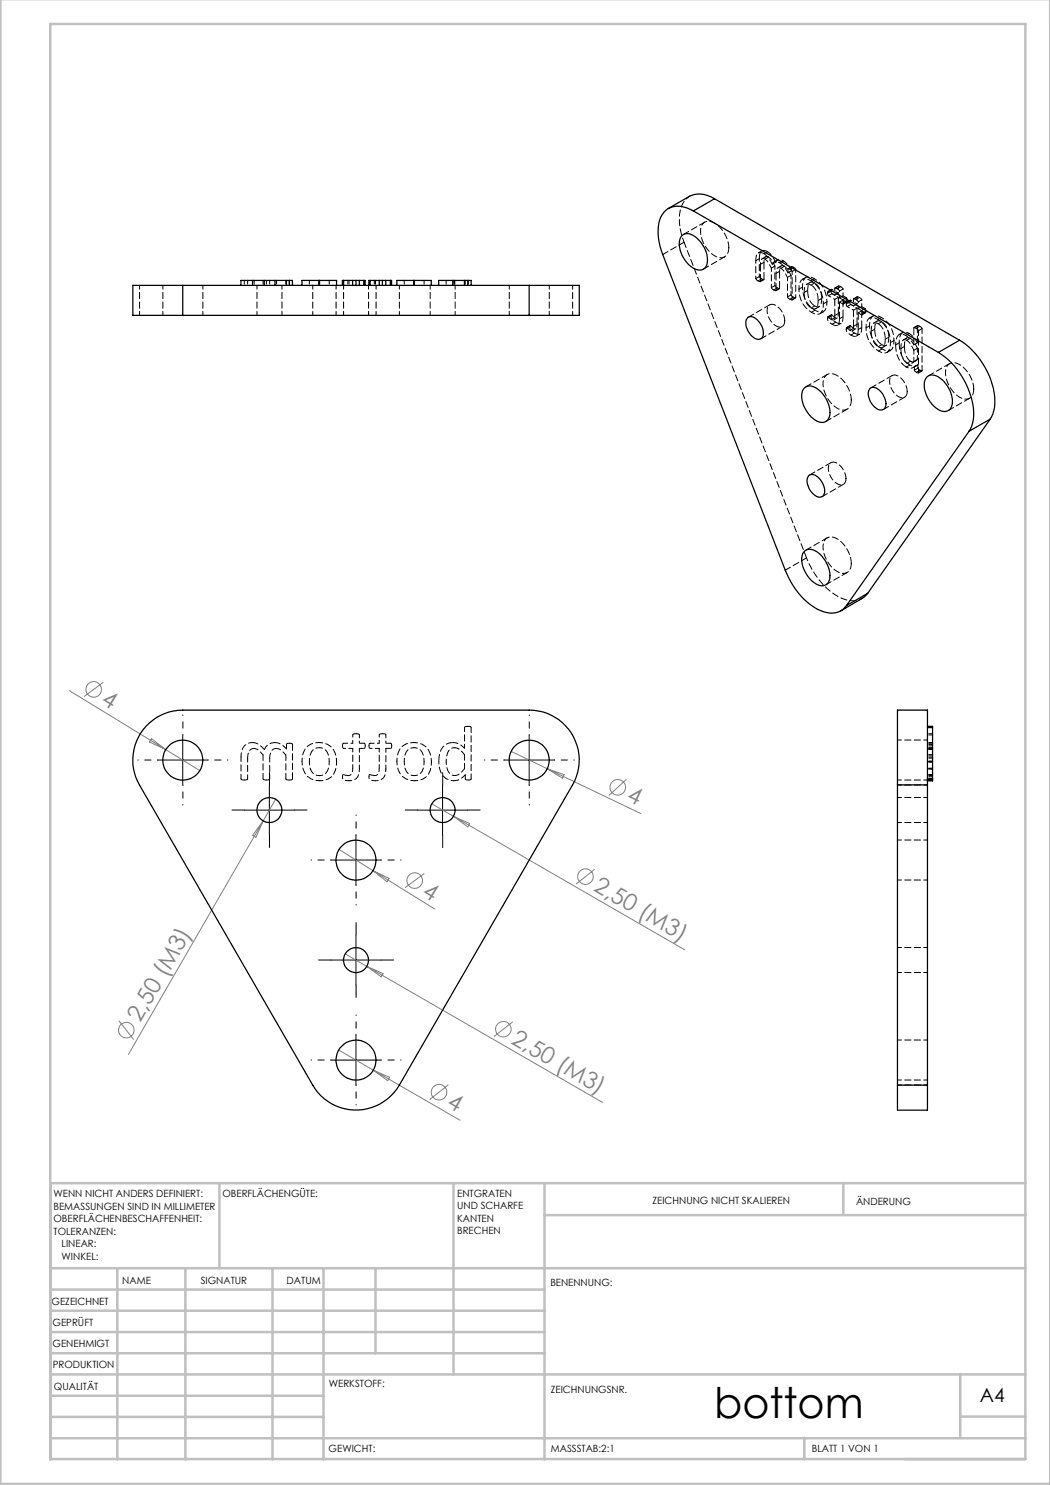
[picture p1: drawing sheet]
<svg xmlns="http://www.w3.org/2000/svg" width="210mm" height="297mm" viewBox="0 0 210 297" stroke-linecap="round" stroke-linejoin="round" font-family="sans-serif">
<g fill="none" stroke="#808080" stroke-width=".2">
<path d="M13.9 138.1l19.3 11.8M20.7 136.5l-3.9 2.8M30.3 147.7l2.9 2.2-3.3-1.5zM33.2 149.9l6.8 4.2M55.1 159.8l-2.5 4.4M102.2 150.3l26 12.4M109.4 153.7l3.4 1.2-.3 .7zM125.3 155.9l-3.5 3.2M52.6 164.2l-26.9 46.7M52.6 164.2l-1.4 3.3-.7-.4zM67.8 169.9l6.8 4.2M74.6 174.1l12.4 7.7"/>
<path d="M74.6 174.1l3.2 1.6-.4 .7zM84.9 174.7l-3.9 2.8M86.4 160.8l4.3 2.5M90.7 163.3l46.2 26.7M90.7 163.3l3.2 1.4-.3 .7zM119 173.8l-3.8 3M69 190.8l4.4 2.5M73.4 193.3l47.1 27.2M73.4 193.3l3.2 1.4-.4 .7zM23.8 204.1l2.9 3.8M67.7 210l6.9 4M74.6 214l17.4 10"/>
<path d="M74.6 214l3.3 1.5-.4 .6zM89.7 217l-3.8 2.9M102.6 204.4l-3.8 2.9"/>
<circle cx="18.7" cy="137.9" r="1.57"/>
<circle cx="123.6" cy="157.5" r="1.55"/>
<circle cx="82.9" cy="176.1" r="1.55"/>
<circle cx="117.1" cy="175.3" r="1.56"/>
<circle cx="25.3" cy="206" r="1.55"/>
<circle cx="87.8" cy="218.4" r="1.56"/>
<circle cx="100.7" cy="205.8" r="1.55"/>
</g>
<g fill="none" stroke="#000" stroke-width=".2" stroke-dasharray="15.2 1.3 1.3 1.3" stroke-dashoffset="15.1">
<path d="M31.6 152h-4M36.6 147v-4M36.6 157v4M41.6 152h4M100.9 152h-4M105.9 147v-4M105.9 157v4M110.9 152h4M66.2 172h-4M71.2 167v-4M71.2 177v4M76.2 172h4"/>
<path d="M66.2 212h-4M71.2 207v-4M71.2 217v4M76.2 212h4"/>
</g>
<path d="M53.9 157v-2.5M88.5 157v-2.5M48.9 162h-2.5M53.9 167v2.5M58.9 162h2.5M83.5 162h-2.5M88.5 167v2.5M93.5 162h2.5M66.2 192h-2.5M71.2 187v-2.5M71.2 197v2.5M76.2 192h2.5" fill="none" stroke="#000" stroke-width=".2" stroke-dasharray="15.2 1.3 1.3 1.3"/>
<g fill="none" stroke="#000" stroke-width=".2">
<path d="M31.6 152h10M36.5 147v10M53.9 157v10M88.5 157v10M100.8 152h10M105.8 147v10M48.9 162h10M66.2 172h10M71.2 167v10M83.5 162h10M66.2 192h10M71.2 187v10"/>
<path d="M66.2 212h10M71.2 207v10"/>
</g>
<g fill="none" stroke="#c0c0c0" stroke-width=".5">
<path d="M.1 -.1v296.9h209.9v-296.9M10.1 4.8h195v287h-195zM43.9 236.6v17M90.7 236.6v38.3M108.9 236.6v55.3M168.7 236.6v6.3M205.1 236.6h-195v55.3M10.1 253.6h195M10.1 257.9h98.8M23.5 253.6v38.3M37.1 253.6v38.3M54.5 253.6v38.3"/>
<path d="M64.7 253.6v38.3M75.1 253.6v17M108.9 243h96.2M10.1 270.6h98.8M10.1 266.4h98.8M10.1 262.1h98.8M10.1 279.1h54.6M10.1 274.9h195M192.1 274.8v12.7M10.1 287.7h195M10.1 283.4h54.6M160.9 287.5v4.3"/>
<path d="M192.1 283.3h13"/>
</g>
<g fill="none" stroke="#000" stroke-width=".25">
<path d="M142.9 39.8a5.1 5.1 0 0 0-5-.5l-4.2 2.4M142.9 39.8l-4.2 2.4M142.9 39.8l49 28.2M36.5 57.1h-9.9v6h9.9M36.5 57.1v6M36.5 57.1h69.3M50.5 56.1h2.3M50.5 56.1h-2.3v1M50.5 56.1v1M52.8 56.1h2.2M52.8 56.1v1M55 56.1h2.3"/>
<path d="M55 56.1v1M57.3 56.1h.6M57.3 56.1v1M57.9 56.1h.6v1M57.9 56.1v1M63.8 56.1h-3.4v1M63.8 56.1h3.5v1M63.8 56.1v1M68.7 56.1h-.2v1M68.7 56.1h1.8M68.7 56.1v1M70.5 56.1h.7"/>
<path d="M70.5 56.1v1M71.2 56.1h.7M71.2 56.1v1M71.9 56.1v1M71.9 56.1h.9M72.8 56.1h.2v1M72.8 56.1v1M74 56.1h-.2v1M74 56.1v1M74 56.1h1.8M75.8 56.1h.7M75.8 56.1v1"/>
<path d="M76.5 56.1h.7M76.5 56.1v1M77.2 56.1v1M77.2 56.1h.9M78.1 56.1h.2v1M78.1 56.1v1M82.8 56.1h-3.4v1M82.8 56.1h3.5v1M82.8 56.1v1M90.6 56.1h2.3M90.6 56.1h-2.9v1M90.6 56.1v1"/>
<path d="M92.9 56.1h.7M92.9 56.1v1M93.6 56.1h.6v1M93.6 56.1v1M105.8 57.1h10.1v6h-10.1M105.8 57.1v6M136.4 47.1a2.2 2.2 0 0 1 3 .5 5.4 5.4 0 0 1 1.9 5.6 1.76 1.76 0 0 1-2.7 .4 5.7 5.7 0 0 1-2.6-5.9zM138.7 42.2a4.7 4.7 0 0 0-5.6-.1 6.7 6.7 0 0 0-1.3 6.3l.7 2.5 24.6 63.1a13.8 13.8 0 0 0 7.7 8.4 3.8 3.8 0 0 0 4.5-1.3M138.7 42.2l49 28.3M36.5 63.1h69.3M149.6 63.5a1.91 1.91 0 0 1 2.4 1.1 2.89 2.89 0 0 1 .4 3 1.56 1.56 0 0 1-2.3-.6 2.96 2.96 0 0 1-.7-3.3zM160.9 77.5a2.27 2.27 0 0 1 3 .6 5.4 5.4 0 0 1 1.8 5.6 1.73 1.73 0 0 1-2.6 .3 5.8 5.8 0 0 1-2.6-5.9z"/>
<path d="M173.9 77.8a1.31 1.31 0 0 1 2 .3 3.2 3.2 0 0 1 1 3.6 1.31 1.31 0 0 1-2-.3 3.2 3.2 0 0 1-1-3.6zM185.4 75.3a2.26 2.26 0 0 1 3 .6 5.6 5.6 0 0 1 2 5.2 1.65 1.65 0 0 1-2.8 .7 5.7 5.7 0 0 1-2.6-5.9zM187.7 70.5a15.6 15.6 0 0 1 7 12.8l-.4 1.9-.5 1.1M191.9 68a15.2 15.2 0 0 1 7 13.5l-.3 1.3-.6 1M191.9 68l-4.2 2.5M161.7 95.2a1.31 1.31 0 0 1 2 .3 3.2 3.2 0 0 1 1 3.6 1.31 1.31 0 0 1-2-.3 3.2 3.2 0 0 1-1-3.6zM193.8 86.3l-24.5 34.8M198 83.8l-4.2 2.5M198 83.8l-24.5 34.9M160.9 110.2a2.27 2.27 0 0 1 3 .6 5.4 5.4 0 0 1 1.8 5.6 1.73 1.73 0 0 1-2.6 .3 5.9 5.9 0 0 1-2.6-5.9zM173.5 118.7l-.7 .7-4.6 2.8M173.5 118.7l-4.2 2.4"/>
<path d="M29.2 145.2a10.1 10.1 0 0 1 7.3-3.2h69.3a10 10 0 0 1 8.7 15l-34.6 60a10 10 0 0 1-17.4 0l-34.6-60a10 10 0 0 1 1.3-11.8zM179.5 157v-15h6v15M179.5 157h6M179.5 157v60M185.5 145.3h1v.2M185.5 157v60M185.5 145.5h1M185.5 155.8h1M186.5 155.8v.2h-1M186.5 145.5v10.3M186.5 156.1l-1 .1M179.5 217v5h6v-5"/>
<path d="M179.5 217h6"/>
<circle cx="36.6" cy="152" r="4"/>
<circle cx="105.8" cy="152" r="4"/>
<circle cx="53.9" cy="162" r="2.49"/>
<circle cx="71.2" cy="172" r="4"/>
<circle cx="88.5" cy="162" r="2.5"/>
<circle cx="71.2" cy="192" r="2.49"/>
<circle cx="71.2" cy="212" r="4"/>
</g>
<g fill="none" stroke="#000" stroke-width=".2" stroke-dasharray="1.3 .6" stroke-dashoffset=".4">
<path d="M137.9 39.2a5.2 5.2 0 0 0-2 5.2l.4 2.4 .5 1.6M151.9 51.7l-.7 .4M151.9 55.3l-.7 .4M152.1 56.3l.7-.4M152.3 55.8l-.7 .4M152.4 50.2l-.7 .4M152.8 52.5l-.7 .4M152.8 55.9l-.7 .4M153.1 51.3l-.7 .4M153.5 50.3l-.7 .4M153.7 51.4l-.7 .4M155 53.2l-.7 .4"/>
<path d="M155 57.1l-.7 .4M155.2 52.4l-.7 .4M155.2 58.1l.7-.4M155.5 57.6l-.8 .4M155.5 52l-.7 .4M155.9 54.3l-.7 .4M155.9 57.7l-.7 .4M156.2 53.7l.4 .3 .9 1.5M156.3 53.2l-.7 .4M156.7 52.2l-.7 .4M156.9 53.2l.4 .4 .9 1.5M156.9 53.2l-.7 .5"/>
<path d="M157.6 53.8v.8M158.2 55.1l-.7 .4M158.2 59l-.7 .4M158.3 53.4l-.7 .4M158.3 54.2l-.7 .4M158.3 53.4v.8M158.3 53.3l-.7 .4M158.7 59.4l-.7 .4M158.7 53.5l-.7 .4M159.1 53.9l-.7 .4M159.1 59.5l-.7 .4M160.5 57.4l-.7 .4"/>
<path d="M161.2 55.5l-.7 .4M161.5 58.1l-.7 .4M162 56.5l-.7 .4M162.9 55.7l-.7 .5M162.9 56.6l-.7 .4M164.3 59.7l-.7 .4M166.2 58.2l-.7 .4M166.3 57.9l-.7 .4M166.4 57.9l-.7 .4M166.4 58.7l-.7 .4M167.7 57.3l-.7 .4M167.7 58.6l-.7 .4"/>
<path d="M167.7 59.5l-.7 .4M167.7 57.2l-.7 .4M168.1 57.3l-.7 .4M168.6 60l-.7-.4M168.6 57.8l-.7 .4M168.6 59.2l-.7 .4M169.3 59.5l-.7 .5M169.3 59.5l-.7-.3M171.4 59.4l-.7 .4M171.5 59.3l-.8 .5M171.9 59.5l-.7 .4M172.3 60l-.7 .4"/>
<path d="M158.4 60l.7-.4M162.9 61.2l-.7 .4M163 62l-.7 .5M163.1 61.7l.8-.4M164 62.7l.7-.4M165.4 60.4l-.7 .4M166.2 63.3l-.7 .4M166.3 63.9l-.7-.5M166.3 63l-.7 .4M166.7 64l.7-.4M167 63.5l-.7 .4M167 63.5l-.7-.5"/>
<path d="M167.1 64.4l-.7 .5M167.5 65.1l.7-.5M167.7 62.7l-.7 .4M167.9 60.4l.7 .4M168.6 60l.7 .4M168.6 63.3l-.7 .5M168.6 60l-.7 .4M168.7 60.8l.7-.4M169.3 60.4l-.7 .4M169.4 60.1l-.7 .4M170 60.4l-.7 .4M170 65.4l-.7 .4"/>
<path d="M170 66.1l-.6-.6M170 65.1l-.7 .4M170 60l-.7 .4M170.1 65.1l-.7 .4M170.1 60.1l-.7 .4M170.1 60.9l-.7 .4M170.5 66.2l.7-.4M170.7 65.7l-.7 .4M170.7 65.7l-.6-.6M170.9 66.6l-.7 .4M171.3 67.2l.7-.4M171.4 60.8l-.7 .4"/>
<path d="M171.4 61.6l-.7 .4M171.4 64.9l-.7 .4M171.6 62.6l.7 .4M172.3 62.1l-.7-.4M172.3 61.3l-.7 .4M172.3 62.2l.7 .3M172.3 65.5l-.7 .4M172.3 62.2l-.7 .4M172.4 63l.7-.4M173 61.7l-.7 .4M173 61.7l-.7-.4M173 62.5l-.7 .5"/>
<path d="M173.2 62.2l-.7 .4M173.9 65.2l-.7 .4M174.6 63.2l-.7 .4M174.9 65.8l-.7 .4M175.4 64.2l-.7 .4M176.3 63.5l-.7 .4M176.3 64.4l-.7 .4M176.4 68.9l-.7 .4M176.4 69.8l-.7 .4M176.6 69.5l.7-.4M177.4 70.5l.7-.4M177.8 67.4l-.8 .4"/>
<path d="M178.8 68.1l-.7 .4M179.8 68.6l-.7 .4M180.5 66.5l-.7 .4M180.9 69.3l-.7 .4M181.4 68.1l.6 .6 .8 1.3M181.4 67.6l-.7 .4M181.8 66.7l-.7 .4M182 73l-.7 .4M182.1 67.7l.6 .5 .8 1.4M182.1 67.7l-.7 .4M182.1 72.2l-.7 .4M182.4 72.6l.7-.4"/>
<path d="M182.8 73.4l.7-.4M183.5 65.2l-.7 .4M183.5 68.6l-.7 .4M183.5 69.6l-.7 .4M183.5 71.9l-.7 .4M183.5 65.1l-.7 .4M183.6 73l-.7 .4M183.6 73.6l-.7 .4M183.7 74.6l.7-.4M183.9 65.3l-.7 .4M184 74.1l-.7 .4M184.4 65.7l-.7 .4"/>
<path d="M184.4 74.1l-.7 .4M48.2 151.4v4.4M48.2 155.8l.1 .1 .6 .1M48.9 156l.5-.1 .1-.1M50.5 148.5a2.37 2.37 0 0 0-2.3 2.9M52.6 155.8l.1 .1 .6 .1M53.3 156l.5-.1 .1-.1M55.3 149.7l.6 .1 1.3 1.2M57.2 155.8l.1 .1 .5 .1M57.8 156l.6-.1 .1-.1M57.9 148.7h-.4l-.2 .2M58.5 148.9l-.1-.2h-.5"/>
<path d="M71.2 146.7l-.6 .1v.2M71.9 147l-.1-.2-.6-.1M76.5 146.7l-.6 .1-.1 .2M77.2 147l-.1-.2-.6-.1M92.9 153.7a2.71 2.71 0 0 1-1.9 1.4M93.1 155v.8M93.6 145.3l-.6 .1-.1 .1M94.2 145.5l-.1-.1-.5-.1"/>
</g>
<g fill="none" stroke="#000" stroke-width=".2" stroke-dasharray="1.3 .6" stroke-dashoffset=".2">
<path d="M154.5 52.8a5.1 5.1 0 0 0-1.7-2.1M155.2 52.4a5.1 5.1 0 0 0-1.7-2.1M160.8 58.5a1.56 1.56 0 0 1 .8-1.7l.6 .2M161.5 58.1a1.56 1.56 0 0 1 .8-1.7l.6 .2M164.3 59.7a1.56 1.56 0 0 1-.7 1.7l-.7-.2M163.6 60.1a1.56 1.56 0 0 1-.7 1.7l-.7-.2M174.2 66.2a1.56 1.56 0 0 1 .8-1.6l.6 .2M174.9 65.8a1.56 1.56 0 0 1 .8-1.7l.6 .2M177 67.8a1.56 1.56 0 0 1-.7 1.7l-.6-.2M177.8 67.4a1.56 1.56 0 0 1-.8 1.7l-.6-.2M52.6 151v4.8M52.9 149.9a3.2 3.2 0 0 0-2.4-1.4"/>
<path d="M53.9 151.6a1.52 1.52 0 0 1 1.4-1.9M55 148.5a2.12 2.12 0 0 0-2.1 1.4M57.2 151v4.8M57.3 149.8a3.1 3.1 0 0 0-2.3-1.3M92.9 151v2.7"/>
</g>
<g fill="none" stroke="#000" stroke-width=".2" stroke-dasharray="1.3 .6" stroke-dashoffset=".5">
<path d="M32.6 57.1v6M48.9 56.1v1M49.5 56.1v1M50.8 56.1v1M51.4 57.1v6M52.6 56.1v1M53.3 56.1v1M53.9 56.1v1M55.3 56.1v1M57.2 56.1v1M57.8 56.1v1M61.9 56.1v1"/>
<path d="M63.8 56.1v1M63.9 56.1v1M65.8 56.1v1M67.2 57.1v6M68.7 56.1v1M68.7 57.1v6M69.6 56.1v1M69.8 56.1v1M72.8 56.1v1M74 56.1v1M74.9 56.1v1M75.1 56.1v1"/>
<path d="M78.1 56.1v1M80.8 56.1v1M82.8 56.1v1M82.9 56.1v1M84.8 56.1v1M86 57.1v6M89.2 56.1v1M90.8 56.1v1M90.9 56.1v1M91 56.1v1M93.1 56.1v1M93.7 56.1v1"/>
<path d="M101.9 57.1v6M153 51.8l.4 .4 .9 1.4M153.7 51.4l.5 .4 .8 1.4M27.9 63.1v-6M40.6 63.1v-6M56.4 63.1v-6M62.6 63.1v-6M73.7 63.1v-6M75.2 63.1v-6M79.9 63.1v-6M91 63.1v-6M109.9 63.1v-6"/>
<path d="M114.5 63.1v-6M182.8 70v2.3M183.5 69.6v2.3M49.5 155.8v-4.2M50.8 149.7l.6 .2 1.2 1.1M53.9 155.8v-4.2M57.3 148.9v.9M60.4 152.3a3.5 3.5 0 0 0 3.5 3.9M67.3 152.4a3.5 3.5 0 0 0-3.5-3.9M69.6 155.1l-.9-.2M71.9 149.7h.9M71.9 153.8v-4.1"/>
<path d="M72.8 148.7h-.9M74.9 155.1l-.9-.2M77.2 149.7h.9M77.2 153.8v-4.1M78.1 148.7h-.9M79.4 152.3a3.5 3.5 0 0 0 3.5 3.9M86.3 152.4a3.5 3.5 0 0 0-3.5-3.9M92.9 145.5v4.1M179.5 157h6M179.5 156h6M185.5 148h-6M185.5 159.5h-6"/>
<path d="M186.5 155h-1M186.5 155.8h-1M186.5 151h-1M186.5 148.5h-1M186.5 149.6h-1M186.5 153.7h-1M186.5 152.4h-1M186.5 155.1h-1M186.5 149.5h-1M186.5 152.2h-1M186.5 152.3h-1M186.5 149.2h-1"/>
<path d="M186.5 149.7h-1M186.5 148.7h-1M186.5 147h-1M186.5 153.8h-1M186.5 146.7h-1M186.5 153.6h-1M186.5 154.9h-1M186.5 155.4h-1M186.5 148.9h-1M186.5 149.8h-1M186.5 151.6h-1M186.5 149.9h-1"/>
<path d="M186.5 151.4h-1M179.5 164.5h6M179.5 176h6M185.5 168h-6M179.5 194.5h6M185.5 189.5h-6M179.5 217h6M179.5 216h6M185.5 208h-6"/>
</g>
<g fill="none" stroke="#000" stroke-width=".2" stroke-dasharray="1.3 .6" stroke-dashoffset=".1">
<path d="M132.6 50.9l4.2-2.5M136.8 48.4l24.5 63.2M140.7 53.8l4.2-2.4M140.9 44.4l-4.2 2.5M145.8 49.5a5.8 5.8 0 0 0-3.8-5.2 1.61 1.61 0 0 0-1.9 1.7 5.7 5.7 0 0 0 3.9 5.5 1.68 1.68 0 0 0 1.8-2M152.8 50.7a.97 .97 0 0 0-1.1-.1 .97 .97 0 0 0-.5 1.1v.4M153.5 50.3a.97 .97 0 0 0-1.1-.1 .97 .97 0 0 0-.5 1v.5M152.2 67.8l4.2-2.5M153.9 61l-4.2 2.4M157 64.2a3.5 3.5 0 0 0-2.6-3.3 1.36 1.36 0 0 0-.9 2 2.93 2.93 0 0 0 2.7 2.5 1.11 1.11 0 0 0 .8-1.2M165.4 74.9l-4.2 2.5M178.4 75.1l-4.2 2.5"/>
<path d="M181.4 78.3a3.5 3.5 0 0 0-2.5-3.3 1.36 1.36 0 0 0-.9 2.1 2.93 2.93 0 0 0 2.7 2.4 1.11 1.11 0 0 0 .7-1.2M189.9 72.7l-4.2 2.5M194.8 77.8a5.8 5.8 0 0 0-3.8-5.2 1.61 1.61 0 0 0-1.9 1.7 5.7 5.7 0 0 0 3.9 5.5 1.68 1.68 0 0 0 1.8-2M164.4 99.3l4.3-2.4M165.2 84.3l4.2-2.5M166.2 92.5l-4.3 2.5M169.2 95.7a3.5 3.5 0 0 0-2.6-3.3 1.36 1.36 0 0 0-.8 2.1 2.93 2.93 0 0 0 2.7 2.4 1.11 1.11 0 0 0 .7-1.2M170.3 80a5.8 5.8 0 0 0-3.8-5.2 1.61 1.61 0 0 0-1.9 1.7 5.7 5.7 0 0 0 3.9 5.5 1.68 1.68 0 0 0 1.8-2M176.7 81.9l4.2-2.5M189.7 82.1l4.2-2.5M157.1 114l4.2-2.4M165.2 116.9l4.2-2.4"/>
<path d="M165.4 107.6l-4.2 2.4M170.3 112.7a5.8 5.8 0 0 0-3.8-5.3 1.61 1.61 0 0 0-1.9 1.8 5.7 5.7 0 0 0 3.9 5.5 1.68 1.68 0 0 0 1.8-2M58.5 155.8v-6.9"/>
</g>
<g fill="none" stroke="#000" stroke-width=".2" stroke-dasharray="1.3 .6" stroke-dashoffset=".3">
<path d="M151.2 55.7l.4 .5M151.9 55.3l.4 .5M154.3 57.5l.4 .5M155 57.1l.5 .5M157.5 59.4l.5 .4M157.6 54.6a4.8 4.8 0 0 0-1.6-2M158.2 59l.5 .4M158.3 54.2a4.8 4.8 0 0 0-1.6-2M158.4 54.3l-.4-.4M159.1 53.9l-.4-.4M167.9 58.2l-.5-.5M168.6 57.8l-.5-.5"/>
<path d="M172.3 60l-.4-.5M166.4 64.9a.82 .82 0 0 0 1 .2 .82 .82 0 0 0 .5-.9v-.4M167.1 64.4a.82 .82 0 0 0 1 .3 .82 .82 0 0 0 .5-.9v-.5M170.2 67a.82 .82 0 0 0 1 .3 .82 .82 0 0 0 .4-1v-.4M170.9 66.6a.82 .82 0 0 0 1 .3 .82 .82 0 0 0 .4-1v-.4M171.6 60.4l-.4-.5M180.2 69.7a1.6 1.6 0 0 1 .5-1.8l.7 .2M180.9 69.3a1.6 1.6 0 0 1 .6-1.8l.6 .2M182.8 69a4.7 4.7 0 0 0-1.7-1.9M182.9 73.4v.6M183.5 68.6a4.7 4.7 0 0 0-1.7-1.9M183.6 73v.6"/>
<path d="M183.7 66.1l-.5-.4M183.7 74.5v-8.4M184.4 65.7l-.5-.4M184.4 74.1v-8.4M49.5 151.6a1.67 1.67 0 0 1 1-1.9h.3M68.8 148.7l-.2 .1-.1 .4M73.1 149.2l-.1-.3-.2-.2M74 148.7l-.1 .1-.1 .4M78.3 149.2v-.3l-.2-.2M90.8 156.2a3.1 3.1 0 0 0 2.3-1.2M90.9 149.5a2.56 2.56 0 0 1 2 1.5M92.9 149.6a3.1 3.1 0 0 0-2.3-1.1"/>
<path d="M93.1 155.8v.1l.6 .1M93.7 156l.5-.1v-.1M94.2 155.8v-10.3"/>
</g>
<g fill="none" stroke="#000" stroke-width=".2" stroke-dasharray="1.3 .6" stroke-dashoffset=".6">
<path d="M154.3 53.6v3.9M155 53.2v3.9M157.5 55.5v3.9M158.2 55.1v3.9M162.2 56.2a1.36 1.36 0 0 0-2.2 .4l-.2 1.2M162.9 55.7a1.36 1.36 0 0 0-2.2 .5l-.2 1.2M162.3 62.5a1.36 1.36 0 0 0 2.2-.5l.2-1.2M163 62a1.36 1.36 0 0 0 2.2-.4l.2-1.2M175.6 63.9a1.36 1.36 0 0 0-2.2 .4l-.2 1.3M175.7 70.2a1.36 1.36 0 0 0 2.2-.4l.2-1.3M176.3 63.5a1.36 1.36 0 0 0-2.2 .4l-.2 1.3M176.4 69.8a1.36 1.36 0 0 0 2.2-.4l.2-1.3"/>
<path d="M61.9 152.3a2.27 2.27 0 0 1 1.9-2.8M63.8 148.5a3.2 3.2 0 0 0-3.4 3.8M63.8 149.5a2 2 0 0 1 2 2.2v.6M63.9 155.1a1.99 1.99 0 0 1-2-2.1v-.7M63.9 156.2a3.2 3.2 0 0 0 3.4-3.8M65.8 152.3a2.27 2.27 0 0 1-1.9 2.8M70.6 153.6a1.22 1.22 0 0 1-.8 1.5h-.2M70.6 149.7v3.9M75.8 153.6a1.22 1.22 0 0 1-.7 1.5h-.2M75.8 149.7v3.9M80.8 152.3a2.27 2.27 0 0 1 2-2.8M82.8 148.5a3.2 3.2 0 0 0-3.4 3.8"/>
<path d="M82.8 149.5a2 2 0 0 1 2 2.2v.6M82.8 155.1a1.99 1.99 0 0 1-1.9-2.1l-.1-.7M82.9 156.2a3.2 3.2 0 0 0 3.4-3.8M84.8 152.3a2.27 2.27 0 0 1-2 2.8"/>
</g>
<g fill="none" stroke="#000" stroke-width=".2" stroke-dasharray="1.3 .6">
<path d="M151.6 56.2l.5 .1M152.3 55.8l.5 .1M154.7 58l.5 .1M155.5 57.6l.4 .1M158 59.8l.4 .2v-.1M158 53.9l-.4-.1M158.7 59.4l.4 .2v-.1M158.7 53.5l-.4-.1M165.5 58.6l.2 .5M165.7 58.3h-.1l-.1 .3M166.2 58.2l.2 .5M166.4 57.9h-.1l-.1 .3"/>
<path d="M167 59.9v3.2M167.4 57.7l-.4-.1v.1M167.7 59.5v3.2M168.1 57.3l-.4-.1v.1M171.2 59.9l-.4-.2-.1 .1M171.9 59.5l-.4-.2-.1 .1M165.6 63.4l-.1 .3M166.3 63l-.1 .3M168.6 60.8l.1-.3M168.7 60.5l-.1-.5M169.3 60.8l.1 .5M169.3 60.4l.1-.3"/>
<path d="M169.4 65.5l-.1 .3M169.4 60.5h-.1v.3M169.4 60.1l-.1-.6M170 60.4l.1 .5M170.1 65.1l-.1 .3M170.1 60.1h-.1v.3M170.7 62v3.3M171.4 61.6v3.3M172.3 63l.2-.4M172.5 62.6l-.2-.5M173 62.5l.2-.3M173.2 62.2l-.2-.5"/>
<path d="M179.1 69a5.1 5.1 0 0 0 2.2 4.4M179.8 68.6a5.1 5.1 0 0 0 2.2 4.4M182.9 74l.4 .5M183.2 65.7l-.4-.2v.1M183.3 74.5l.4 .1v-.1M183.6 73.6l.4 .5M183.9 65.3l-.4-.2v.1M184 74.1l.4 .1v-.1M68.5 149.2v.3l.3 .2M68.7 154.9l-.2 .5M72.8 149.7l.2-.2 .1-.3M73.8 149.2v.3l.2 .2"/>
<path d="M74 154.9l-.2 .5M78.1 149.7l.2-.2v-.3"/>
</g>
<g fill="none" stroke="#000" stroke-width=".2" stroke-dasharray="1.3 .6" stroke-dashoffset=".9">
<path d="M152.1 52.9a.91 .91 0 0 1 .5-1.2l.4 .1M152.8 52.5a.91 .91 0 0 1 .5-1.2l.4 .1M155.2 54.7l.2-1a.52 .52 0 0 1 .8 0M155.9 54.3l.2-1a.52 .52 0 0 1 .8-.1M156 52.6l-.6-.3h-.4l-.5 .5M156.7 52.2l-.5-.3h-.5l-.5 .5M181.3 73.4a1.37 1.37 0 0 0 1.6 0M182 73a1.37 1.37 0 0 0 1.6 0M68.5 155.4a.53 .53 0 0 0 .4 .6l.9 .2M68.8 149.7h1.8M70.6 148.7h-1.8M73.8 155.4a.53 .53 0 0 0 .4 .6l.9 .2"/>
<path d="M74 149.7h1.8M75.8 148.7h-1.8"/>
</g>
<path d="M151.2 52.1v3.6M151.9 51.7v3.6M165.5 63.7l.2 .5 .7 .7M166.2 63.3l.2 .5 .7 .6M169.3 65.8l.1 .6 .8 .6M170 65.4l.1 .6 .8 .6M182.8 72.3a1.08 1.08 0 0 1-1.4 .3M183.5 71.9a1.08 1.08 0 0 1-1.4 .3M70.6 147v1.7M71.9 148.7v-1.7M75.8 147v1.7M77.2 148.7v-1.7" fill="none" stroke="#000" stroke-width=".2" stroke-dasharray="1.3 .6" stroke-dashoffset=".8"/>
<g fill="none" stroke="#000" stroke-width=".2" stroke-dasharray="1.3 .6" stroke-dashoffset=".7">
<path d="M158.4 59.9v-5.6M159.1 59.5v-5.6M159.8 57.8a5.3 5.3 0 0 0 2.5 4.7M160.5 57.4a5.3 5.3 0 0 0 2.5 4.6M165.7 59.1l1.3 .8M166.4 58.7l1.3 .8M167 57.7v1.3M167 59l-1.3-.7M167.7 57.3v1.3M167.7 58.6l-1.3-.7M167.9 59.6v-1.4M168.6 59.2v-1.4"/>
<path d="M170.7 59.8v1.4M171.4 59.4v1.4M164.7 60.8a5.3 5.3 0 0 0-2.5-4.6M165.4 60.4a5.3 5.3 0 0 0-2.5-4.7M167 63.1l-.1 .8a.36 .36 0 0 1-.6 0M167.7 62.7l-.1 .7a.36 .36 0 0 1-.6 .1M169.4 61.3l1.3 .7M170.1 60.9l1.3 .7M170.7 61.2l-1.3-.7M170.7 65.3l-.1 .7a.36 .36 0 0 1-.6 .1M171.4 60.8l-1.3-.7M171.4 64.9l-.1 .7a.36 .36 0 0 1-.6 .1"/>
<path d="M171.6 61.7v-1.3M172.3 61.3v-1.3M173.2 65.6a5.3 5.3 0 0 0 2.5 4.6M173.9 65.2a5.3 5.3 0 0 0 2.5 4.6M178.1 68.5a5.3 5.3 0 0 0-2.5-4.6M178.8 68.1a5.3 5.3 0 0 0-2.5-4.6M181.1 67.1a1.11 1.11 0 0 0-1.1-.2 1.11 1.11 0 0 0-.7 .9l-.2 1.2M181.8 66.7a1.11 1.11 0 0 0-1.1-.2 1.11 1.11 0 0 0-.7 .9l-.2 1.2M161.3 111.6a14.1 14.1 0 0 0 7.7 8.3l.6 .2a3.9 3.9 0 0 0 2.8-.4M69.8 156.2a1.91 1.91 0 0 0 2.1-2.4M75.1 156.2a1.91 1.91 0 0 0 2.1-2.4M87.8 152.2a3.6 3.6 0 0 0 2.2 3.9l.8 .1"/>
<path d="M89.2 152.4a2.65 2.65 0 0 1 1.3-2.8l.4-.1M91 155.1a1.75 1.75 0 0 1-1.7-1.8l-.1-.9"/>
</g>
<g fill="none" stroke="#000" stroke-width=".2" stroke-dasharray="1.3 .6" stroke-dashoffset="-.1">
<path d="M152.1 56.3v-3.4M152.8 55.9v-3.4M155.2 58.1v-3.4M155.9 57.7v-3.4M167.9 63.8v-3.4M168.6 63.3v-3.3M171.6 65.9v-3.3M172.3 65.5v-3.3M181.4 72.6a3.3 3.3 0 0 1-1.2-2.9M182.1 72.2a3.3 3.3 0 0 1-1.2-2.9M182.8 65.6v3.4M183.5 65.2v3.4"/>
<path d="M90.6 148.5a2.83 2.83 0 0 0-2.8 3v.7"/>
</g>
<path d="M162.2 57a3.3 3.3 0 0 1 1.4 3.1M162.9 56.6a3.3 3.3 0 0 1 1.4 3.1M162.2 61.6a3.3 3.3 0 0 1-1.4-3.1M162.9 61.2a3.3 3.3 0 0 1-1.4-3.1M175.6 64.8a3.3 3.3 0 0 1 1.4 3M175.7 69.3a3.3 3.3 0 0 1-1.5-3.1M176.3 64.4a3.3 3.3 0 0 1 1.5 3M176.4 68.9a3.3 3.3 0 0 1-1.5-3.1" fill="none" stroke="#000" stroke-width=".2" stroke-dasharray="1.3 .6" stroke-dashoffset="-.2"/>
<text font-size="8.5" x="142.8" y="283.5">bottom</text>
<g font-size="4.7" fill="#808080">
<text x="20.1" y="140.7" transform="rotate(31 20.1 140.7)">4</text>
<text x="125.2" y="160.1" transform="rotate(26 125.2 160.1)">4</text>
<text x="84.2" y="178.9" transform="rotate(32 84.2 178.9)">4</text>
<text x="118.5" y="178.1" transform="rotate(30 118.5 178.1)">2,50 (M3)</text>
<text x="28.1" y="204.6" transform="rotate(-60 28.1 204.6)">2,50 (M3)</text>
<text x="102.1" y="208.6" transform="rotate(30 102.1 208.6)">2,50 (M3)</text>
<text x="89.2" y="221.2" transform="rotate(30 89.2 221.2)">4</text>
</g>
<text font-size="3.9" x="196" y="280.4">A4</text>
<g font-size="2">
<text x="10.7" y="239.5">WENN NICHT ANDERS DEFINIERT:</text>
<text x="44.5" y="239.5">OBERFLÄCHENGÜTE:</text>
<text x="91.4" y="239.4">ENTGRATEN</text>
<text x="10.7" y="242">BEMASSUNGEN SIND IN MILLIMETER</text>
<text x="10.7" y="244.5">OBERFLÄCHENBESCHAFFENHEIT:</text>
<text x="91.4" y="241.9">UND SCHARFE</text>
<text x="91.4" y="244.4">KANTEN</text>
<text x="130.5" y="240.8">ZEICHNUNG NICHT SKALIEREN</text>
<text x="171.2" y="241">ÄNDERUNG</text>
<text x="10.7" y="247">TOLERANZEN:</text>
<text x="12.3" y="249.5">LINEAR:</text>
<text x="12.3" y="252">WINKEL:</text>
<text x="91.4" y="246.9">BRECHEN</text>
<text x="24.4" y="256.9">NAME</text>
<text x="40.1" y="256.8">SIGNATUR</text>
<text x="57.3" y="256.8">DATUM</text>
<text x="110.1" y="257.1">BENENNUNG:</text>
<text x="10.3" y="260.9">GEZEICHNET</text>
<text x="10.5" y="269.3">GENEHMIGT</text>
<text x="10.5" y="265.2">GEPRÜFT</text>
<text x="10.6" y="273.6">PRODUKTION</text>
<text x="10.8" y="278">QUALITÄT</text>
<text x="65.8" y="277.4">WERKSTOFF:</text>
<text x="110.2" y="278.5">ZEICHNUNGSNR.</text>
<text x="65.7" y="290.4">GEWICHT:</text>
<text x="110.2" y="290.5">MASSSTAB:2:1</text>
<text x="162.4" y="290.4">BLATT 1 VON 1</text>
</g>
</svg>
